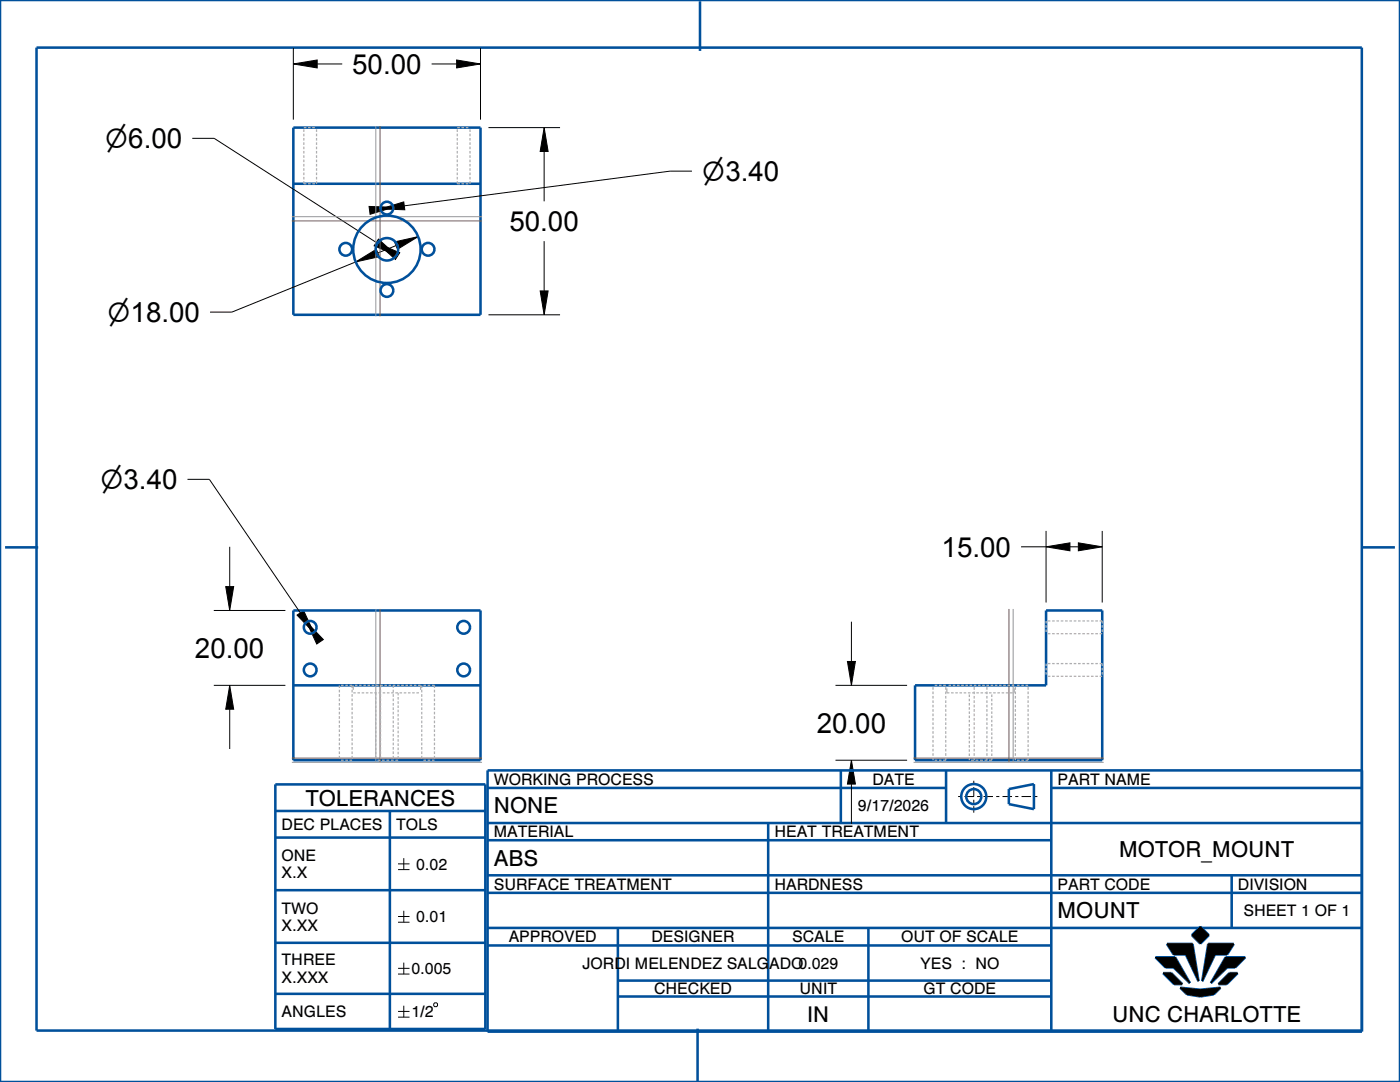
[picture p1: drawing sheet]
<svg xmlns="http://www.w3.org/2000/svg" width="279mm" height="216mm" viewBox="0 0 279 216" stroke-linecap="round" stroke-linejoin="round" font-family="sans-serif">
<g fill="#000">
<path d="M58.5 12.8l4.8-.8v1.6zM91.1 12l4.8 .8-4.8 .8zM108.6 25.5l.8 4.7h-1.6zM71 52.3l4.1-2.6 .6 1.5zM75.3 48.5l4.5 1.9-.9 1.4zM76 41.7l4.6-1.4 .2 1.6zM73.7 41.2l4.8 .2-4.6 1.4zM75.5 47.7l3.6 3.3-4.4-2zM78.7 48.3l4.8-1.1-4.2 2.5zM107.8 58.1h1.6l-.8 4.7zM208.8 109.1l4.7-.8v1.6zM215.2 108.3l4.8 .8-4.8 .8z"/>
<path d="M45.8 136.8l.8 4.7h-1.6zM45 117h1.6l-.8 4.8zM61.2 124.1l3.3 3.5-1.3 .9zM59.3 122.7l1.3-.9 2 4.4zM169.1 132h1.6l-.8 4.8zM169.9 151.7l.8 4.8h-1.6zM230.6 191h3.9l3 5.2-3.3-3.2h-1.6zM232.9 188.3h5.1l1.2 7.5-2.5-5.4h-2.5zM232.1 194.2h1.7l2.1 2.2h-1.6zM235.6 197.1l4 .4 4-.4-1.4 1.3-2.6 .4-2.7-.4zM237.9 186.6l1.7-1.7 1.6 1.7-1.6 1.7zM243.2 196.4l2.2-2.2h1.6l-2.2 2.2z"/>
<path d="M241.1 188.3h5.1l-1.3 2.1h-2.4l-2.6 5.4zM244.6 191h3.9l-2 2h-1.6l-3.2 3.2z"/>
</g>
<g fill="none" stroke="#000" stroke-width=".2">
<path d="M58.5 12.8l4.8-.8v1.6zM58.5 9.6v14.3M63.3 12.8h5M86.1 12.8h5M91.1 12l4.8 .8-4.8 .8zM95.9 9.6v14.3M38.4 27.6h4.3l32.4 20.8M97.5 25.5h14.3M108.6 25.5l.8 4.7h-1.6zM108.6 30.2v10M138.1 34.1h-4.4l-53 7M71 52.3l4.1-2.6 .6 1.5z"/>
<path d="M71 52.3l-24.7 10h-4.4M73.7 41.2l4.8 .2-4.6 1.4zM75.3 48.5l4.5 1.9-.9 1.4zM75.5 47.7l3.6 3.3-4.4-2zM76 41.7l4.6-1.4 .2 1.6zM78.7 48.3l4.8-1.1-4.2 2.5zM79 49l-3.6 1.5M107.8 58.1h1.6l-.8 4.7zM108.6 48.1v10M97.5 62.8h14.3M37.4 95.6h4.4l18.1 26.7M45 117h1.6l-.8 4.8z"/>
<path d="M45.8 109.1v7.9M203.8 109.1h5M208.8 109.1l4.7-.8v1.6zM208.8 105.9v14.3M213.5 109.1h1.7M215.2 108.3l4.8 .8-4.8 .8zM220 105.9v14.3M42.7 136.8h14.3M42.7 121.8h14.3M45.8 136.8l.8 4.7h-1.6zM59.3 122.7l1.3-.9 2 4.4zM61.2 124.1l3.3 3.5-1.3 .9z"/>
<path d="M166.7 136.8h14.3M169.1 132h1.6l-.8 4.8zM169.9 124.1v7.9M45.8 141.5v8M166.7 151.7h14.3M169.9 151.7l.8 4.8h-1.6zM169.9 156.5v7.9M79.4 172.4h2.3M79.4 173.5h2.3M80.6 171.2v2.3M79.4 182.9h2.3M79.4 184h2.3"/>
<path d="M79.4 193.2h2.3M79.4 194.4h2.3M80.6 181.7v2.3M80.6 192.1v2.3M230.6 191h3.9l3 5.2-3.3-3.2h-1.6zM232.1 194.2h1.7l2.1 2.2h-1.6zM232.9 188.3h5.1l1.2 7.5-2.5-5.4h-2.5zM235.6 197.1l4 .4 4-.4-1.4 1.3-2.6 .4-2.7-.4zM237.9 186.6l1.7-1.7 1.6 1.7-1.6 1.7zM241.1 188.3h5.1l-1.3 2.1h-2.4l-2.6 5.4zM243.2 196.4l2.2-2.2h1.6l-2.2 2.2zM244.6 191h3.9l-2 2h-1.6l-3.2 3.2z"/>
<path d="M79.4 201.8h2.3M79.4 203h2.3M80.6 200.7v2.3M86.7 200.1h.4l.2 .2v.4l-.2 .2h-.4l-.1-.2v-.4z"/>
</g>
<g fill="none" stroke="#00509b" stroke-width=".51">
<path d="M0 0h279.4v215.9h-279.4zM7.3 9.5h264.5v196.1h-264.5zM139.7 .3v9.9M58.5 25.5h37.4v37.3h-37.4zM58.5 36.7h37.4M1 109.2h6.6M271.8 109.2h6.6M58.5 121.8h37.4v29.9h-37.4zM58.5 136.8h37.4M182.6 136.8h26.2v-15h11.2v29.9h-37.4zM54.9 156.5h42v48.8h-42zM97.3 153.7h174.5v52.2h-174.5z"/>
<path d="M97.3 157.2h91.5M167.8 153.7v10.5M188.8 153.7v10.5M201.3 157.5l5-1v5l-5-1zM209.8 157.2h62M209.8 153.7v52.2M54.9 161.8h42M54.9 167.1h42M54.9 177.6h42M77.8 161.8v43.5M97.3 164.2h174.5M97.3 167.7h112.5"/>
<path d="M97.3 174.7h174.5M97.3 178.2h174.5M153.3 164.2v41.7M245.8 174.7v10.5M54.9 188.1h42M54.9 198.3h42M97.3 185.2h174.5M97.3 188.7h112.5M123.3 195.7h86.5M123.3 198.8h86.5M123.3 185.2v20.7M173.3 185.2v20.7"/>
<path d="M230.6 191h3.9l3 5.2-3.3-3.2h-1.6zM232.1 194.2h1.7l2.1 2.2h-1.6zM232.9 188.3h5.1l1.2 7.5-2.5-5.4h-2.5zM235.6 197.1l4 .4 4-.4-1.4 1.3-2.6 .4-2.7-.4zM237.9 186.6l1.7-1.7 1.6 1.7-1.6 1.7zM241.1 188.3h5.1l-1.3 2.1h-2.4l-2.6 5.4zM243.2 196.4l2.2-2.2h1.6l-2.2 2.2zM244.6 191h3.9l-2 2h-1.6l-3.2 3.2zM139.2 205.3v10.6"/>
<circle cx="69" cy="49.7" r="1.27"/>
<circle cx="77.2" cy="49.7" r="6.7"/>
<circle cx="77.2" cy="49.7" r="2.24"/>
<circle cx="77.2" cy="58" r="1.27"/>
<circle cx="77.2" cy="41.5" r="1.27"/>
<circle cx="85.4" cy="49.7" r="1.27"/>
<circle cx="61.9" cy="133.7" r="1.27"/>
<circle cx="61.9" cy="125.2" r="1.27"/>
<circle cx="92.5" cy="133.7" r="1.27"/>
<circle cx="92.5" cy="125.2" r="1.27"/>
<circle cx="194.3" cy="159" r="2.5"/>
<circle cx="194.3" cy="159" r="1.5"/>
</g>
<path d="M191.2 158.9h16.2M194.3 155.8v6.4" fill="none" stroke="#000" stroke-width=".2" stroke-dasharray=".6 .6 1.9 .6" stroke-linecap="butt"/>
<path d="M75 25.2v37.9M58.2 43.2h38M75 121.5v30.5M202.2 121.5v30.5M58.2 152.1h38M182.3 152.1h38" fill="none" stroke="#9196a0" stroke-width=".2"/>
<path d="M75.8 25.2v37.9M58.2 44.1h38M75.8 121.5v30.5M201.4 121.5v30.5M58.2 151.3h38M182.3 151.3h38" fill="none" stroke="#785055" stroke-width=".2"/>
<g fill="none" stroke="#afafb4" stroke-width=".25">
<path d="M60.6 25.5h.1M60.6 25.8v.5M60.6 26.7v.5M60.6 27.5v.5M60.6 28.4v.5M60.6 29.3v.5M60.6 30.1v.5M60.6 31v.5M60.6 31.8v.6M60.6 32.7v.5M60.6 33.6v.5M60.6 34.4v.5"/>
<path d="M60.6 35.3v.5M60.6 36.2v.5h.5M60.6 25.5h.5M61.5 36.7h.5M61.5 25.5h.5M62.3 36.7h.5M62.3 25.5h.5M63.2 25.5h.1M63.2 25.8v.5M63.2 26.7v.5M63.2 27.5v.5M63.2 28.4v.5"/>
<path d="M63.2 29.3v.5M63.2 30.1v.5M63.2 31v.5M63.2 31.8v.6M63.2 32.7v.5M63.2 33.6v.5M63.2 34.4v.5M63.2 35.3v.5M63.2 36.2v.5M91.3 36.2v.5h.5M91.3 25.5h.1M91.3 25.8v.5"/>
<path d="M91.3 26.7v.5M91.3 27.5v.5M91.3 28.4v.5M91.3 29.3v.5M91.3 30.1v.5M91.3 31v.5M91.3 31.8v.6M91.3 32.7v.5M91.3 33.6v.5M91.3 34.4v.5M91.3 35.3v.5M91.3 25.5h.5"/>
<path d="M92.1 36.7h.5M92.1 25.5h.5M93 36.7h.5M93 25.5h.5M93.8 25.5h.1M93.8 25.8v.5M93.8 26.7v.5M93.8 27.5v.5M93.8 28.4v.5M93.8 29.3v.5M93.8 30.1v.5M93.8 31v.5"/>
<path d="M93.8 31.8v.6M93.8 32.7v.5M93.8 33.6v.5M93.8 34.4v.5M93.8 35.3v.5M93.8 36.2v.5M67.7 136.8v.5M67.7 137.6v.6M67.7 138.5v.5M67.7 139.4v.5M68.1 136.8h.5M68.9 136.8h.5"/>
<path d="M69.8 136.8h.5v.5M70.3 137.6v.6M70.3 138.5v.5M70.3 139.4v.5M70.5 136.8v.8M70.5 138.2h.5M70.8 136.8h.5M71.3 138.2h.5M71.7 136.8h.5M72.2 138.2h.5M72.5 136.8h.5M73 138.2h.5"/>
<path d="M73.4 136.8h.5M73.9 138.2h.5M74.2 136.8h.5M74.7 138.2h.5M75 138.2v.6M75 139.1v.5M75 139.9v.5M75 136.8h.5M75.5 138.2h.5M75.9 136.8h.5M75.9 136.8v.5M75.9 137.6v.6"/>
<path d="M75.9 138.5v.5M75.9 139.4v.5M76.4 138.2h.5M76.7 136.8h.5M77.2 138.2h.5M77.6 136.8h.5M78.1 138.2h.5M78.4 136.8h.5M78.5 136.8v.5M78.5 137.6v.6M78.5 138.5v.5M78.5 139.4v.5"/>
<path d="M78.9 138.2h.5M79.2 136.8h.5M79.5 138.2v.6M79.5 139.1v.5M79.5 139.9v.5M79.7 138.2h.5M80.1 136.8h.5M80.6 138.2h.5M80.9 136.8h.5M81.4 138.2h.5M81.8 136.8h.5M82.3 138.2h.5"/>
<path d="M82.6 136.8h.5M83.1 138.2h.5M83.4 136.8h.5v.8M84.2 136.8h.1M84.2 136.8v.5M84.2 137.6v.6M84.2 138.5v.5M84.2 139.4v.5M84.5 136.8h.5M85.4 136.8h.5M86.2 136.8h.5v.5M86.7 137.6v.6"/>
<path d="M86.7 138.5v.5M86.7 139.4v.5M186.2 137.1v.5M186.2 138v.5M186.2 138.9v.5M186.2 139.7v.6M186.5 136.8h.6M187.4 136.8h.5M188.2 136.8h.5M188.7 137.1v.5M188.7 138v.5M188.7 138.9v.5"/>
<path d="M188.7 139.7v.6M189 137.4v.8h.5M189 136.8h.1M189.3 136.8h.5M189.8 138.2h.5M190.1 136.8h.5M190.6 138.2h.6M191 136.8h.5M191.5 138.2h.5M191.8 136.8h.5M192.3 138.2h.5M192.7 136.8h.5"/>
<path d="M193.2 138.2h.5M193.5 138.6v.5M193.5 139.4v.5M193.5 136.8h.5M194 138.2h.5M194.3 136.8h.6M194.4 137.1v.5M194.4 138v.5M194.4 138.9v.5M194.4 139.7v.6M194.9 138.2h.5M195.2 136.8h.5"/>
<path d="M195.7 138.2h.5M196 136.8h.5M196.5 138.2h.5M196.9 136.8h.5M197 137.1v.5M197 138v.5M197 138.9v.5M197 139.7v.6M197.4 138.2h.5M197.7 136.8h.5M197.9 138.6v.5M197.9 139.4v.5"/>
<path d="M198.2 138.2h.5M198.5 136.8h.6M199.1 138.2h.5M199.4 136.8h.5M199.9 138.2h.5M200.2 136.8h.5M200.7 138.2h.5M201.1 136.8h.5M201.6 138.2h.5M201.9 136.8h.5M202.4 138.2h.1M202.4 137.4v.8"/>
<path d="M202.6 137.1v.5M202.6 138v.5M202.6 138.9v.5M202.6 139.7v.6M203 136.8h.5M203.8 136.8h.5M204.7 136.8h.5M205.2 137.1v.5M205.2 138v.5M205.2 138.9v.5M205.2 139.7v.6M208.8 135h.1"/>
<path d="M208.8 132.4h.1M208.8 123.9v.5M208.8 124.8v.5M208.8 125.6v.5M208.8 132.4v.5M208.8 133.3v.5M208.8 134.1v.5M208.8 126.4h.1M208.8 123.9h.1M209.1 135h.5M209.1 132.4h.5M209.1 126.4h.5"/>
<path d="M209.1 123.9h.5M210 135h.5M210 132.4h.5M210 126.4h.5M210 123.9h.5M210.8 135h.6M210.8 132.4h.6M210.8 126.4h.6M210.8 123.9h.6M211.7 135h.5M211.7 132.4h.5M211.7 126.4h.5"/>
<path d="M211.7 123.9h.5M212.6 135h.5M212.6 132.4h.5M212.6 126.4h.5M212.6 123.9h.5M213.4 135h.5M213.4 132.4h.5M213.4 126.4h.5M213.4 123.9h.5M214.3 135h.5M214.3 132.4h.5M214.3 126.4h.5"/>
<path d="M214.3 123.9h.5M215.1 135h.6M215.1 132.4h.6M215.1 126.4h.6M215.1 123.9h.6M216 135h.5M216 132.4h.5M216 126.4h.5M216 123.9h.5M216.9 135h.5M216.9 132.4h.5M216.9 126.4h.5"/>
<path d="M216.9 123.9h.5M217.7 135h.5M217.7 132.4h.5M217.7 126.4h.5M217.7 123.9h.5M218.6 135h.5M218.6 132.4h.5M218.6 126.4h.5M218.6 123.9h.5M219.5 135h.5M219.5 132.4h.5v.5M219.5 126.4h.5"/>
<path d="M219.5 123.9h.5v.5M220 124.8v.5M220 125.6v.5M220 133.3v.5M220 134.1v.5M67.7 140.3v.5M67.7 141.1v.6M67.7 142v.6M67.7 142.9v.5M67.7 143.8v.5M67.7 144.7v.5M67.7 145.5v.6"/>
<path d="M67.7 146.4v.5M67.7 147.3v.5M67.7 148.2v.5M67.7 149.1v.5M67.7 149.9v.6M67.7 150.8v.5M68.1 151.7h.5M68.9 151.7h.5M69.8 151.7h.5M70.3 140.3v.5M70.3 141.1v.6M70.3 142v.6"/>
<path d="M70.3 142.9v.5M70.3 143.8v.5M70.3 144.7v.5M70.3 145.5v.6M70.3 146.4v.5M70.3 147.3v.5M70.3 148.2v.5M70.3 149.1v.5M70.3 149.9v.6M70.3 150.8v.5M75 140.8v.5M75 141.6v.5"/>
<path d="M75 142.4v.6M75 143.3v.5M75 144.1v.5M75 145v.5M75 145.8v.5M75 146.7v.5M75 147.5v.5M75 148.3v.5M75 149.2v.5M75 150v.5M75 150.9v.5M75.3 151.7h.6"/>
<path d="M75.9 140.3v.5M75.9 141.1v.6M75.9 142v.6M75.9 142.9v.5M75.9 143.8v.5M75.9 144.7v.5M75.9 145.5v.6M75.9 146.4v.5M75.9 147.3v.5M75.9 148.2v.5M75.9 149.1v.5M75.9 149.9v.6"/>
<path d="M75.9 150.8v.5M76.2 151.7h.6M77.1 151.7h.6M78 151.7h.6M78.5 140.3v.5M78.5 141.1v.6M78.5 142v.6M78.5 142.9v.5M78.5 143.8v.5M78.5 144.7v.5M78.5 145.5v.6M78.5 146.4v.5"/>
<path d="M78.5 147.3v.5M78.5 148.2v.5M78.5 149.1v.5M78.5 149.9v.6M78.5 150.8v.5M78.9 151.7h.6M79.5 140.8v.5M79.5 141.6v.5M79.5 142.4v.6M79.5 143.3v.5M79.5 144.1v.5M79.5 145v.5"/>
<path d="M79.5 145.8v.5M79.5 146.7v.5M79.5 147.5v.5M79.5 148.3v.5M79.5 149.2v.5M79.5 150v.5M79.5 150.9v.5M84.2 151.7h.1M84.2 140.3v.5M84.2 141.1v.6M84.2 142v.6M84.2 142.9v.5"/>
<path d="M84.2 143.8v.5M84.2 144.7v.5M84.2 145.5v.6M84.2 146.4v.5M84.2 147.3v.5M84.2 148.2v.5M84.2 149.1v.5M84.2 149.9v.6M84.2 150.8v.5M84.5 151.7h.5M85.4 151.7h.5M86.2 151.7h.5"/>
<path d="M86.7 140.3v.5M86.7 141.1v.6M86.7 142v.6M86.7 142.9v.5M86.7 143.8v.5M86.7 144.7v.5M86.7 145.5v.6M86.7 146.4v.5M86.7 147.3v.5M86.7 148.2v.5M86.7 149.1v.5M86.7 149.9v.6"/>
<path d="M86.7 150.8v.5M186.2 140.6v.5M186.2 141.5v.5M186.2 142.4v.5M186.2 143.3v.5M186.2 144.1v.6M186.2 145v.5M186.2 145.9v.5M186.2 146.8v.5M186.2 147.7v.5M186.2 148.5v.6M186.2 149.4v.5"/>
<path d="M186.2 150.3v.5M186.2 151.2v.5M186.5 151.7h.6M187.4 151.7h.5M188.7 151.2v.5h-.5M188.7 140.6v.5M188.7 141.5v.5M188.7 142.4v.5M188.7 143.3v.5M188.7 144.1v.6M188.7 145v.5M188.7 145.9v.5"/>
<path d="M188.7 146.8v.5M188.7 147.7v.5M188.7 148.5v.6M188.7 149.4v.5M188.7 150.3v.5M193.5 151.7h.1M193.5 140.3v.5M193.5 141.1v.5M193.5 141.9v.5M193.5 142.8v.5M193.5 143.6v.5M193.5 144.5v.5"/>
<path d="M193.5 145.3v.5M193.5 146.1v.6M193.5 147v.5M193.5 147.8v.5M193.5 148.7v.5M193.5 149.5v.5M193.5 150.3v.6M193.5 151.2v.5M193.8 151.7h.5M194.4 140.6v.5M194.4 141.5v.5M194.4 142.4v.5"/>
<path d="M194.4 143.3v.5M194.4 144.1v.6M194.4 145v.5M194.4 145.9v.5M194.4 146.8v.5M194.4 147.7v.5M194.4 148.5v.6M194.4 149.4v.5M194.4 150.3v.5M194.4 151.2v.5M194.7 151.7h.5M195.6 151.7h.5"/>
<path d="M196.5 151.7h.5M197 140.6v.5M197 141.5v.5M197 142.4v.5M197 143.3v.5M197 144.1v.6M197 145v.5M197 145.9v.5M197 146.8v.5M197 147.7v.5M197 148.5v.6M197 149.4v.5"/>
<path d="M197 150.3v.5M197 151.2v.5M197.9 151.2v.5h-.5M197.9 140.3v.5M197.9 141.1v.5M197.9 141.9v.5M197.9 142.8v.5M197.9 143.6v.5M197.9 144.5v.5M197.9 145.3v.5M197.9 146.1v.6M197.9 147v.5"/>
<path d="M197.9 147.8v.5M197.9 148.7v.5M197.9 149.5v.5M197.9 150.3v.6M202.6 140.6v.5M202.6 141.5v.5M202.6 142.4v.5M202.6 143.3v.5M202.6 144.1v.6M202.6 145v.5M202.6 145.9v.5M202.6 146.8v.5"/>
<path d="M202.6 147.7v.5M202.6 148.5v.6M202.6 149.4v.5M202.6 150.3v.5M202.6 151.2v.5M203 151.7h.5M203.8 151.7h.5M205.2 151.2v.5h-.5M205.2 140.6v.5M205.2 141.5v.5M205.2 142.4v.5M205.2 143.3v.5"/>
<path d="M205.2 144.1v.6M205.2 145v.5M205.2 145.9v.5M205.2 146.8v.5M205.2 147.7v.5M205.2 148.5v.6M205.2 149.4v.5M205.2 150.3v.5"/>
</g>
<g font-size="5.5">
<text x="70.3" y="14.7">50.00</text>
<text x="20.9" y="29.6">⌀6.00</text>
<text x="140.1" y="36.1">⌀3.40</text>
<text x="101.7" y="46.1">50.00</text>
<text x="21.4" y="64.3">⌀18.00</text>
<text x="20" y="97.6">⌀3.40</text>
<text x="187.9" y="111.1">15.00</text>
<text x="38.9" y="131.3">20.00</text>
<text x="163" y="146.2">20.00</text>
</g>
<g font-size="4.4">
<text x="60.9" y="160.8">TOLERANCES</text>
<text x="98.6" y="162.3">NONE</text>
<text x="98.6" y="172.7">ABS</text>
<text x="223.3" y="171">MOTOR_MOUNT</text>
<text x="211.1" y="183.2">MOUNT</text>
<text x="221.9" y="203.9">UNC CHARLOTTE</text>
</g>
<text font-size="4.3" x="161.1" y="203.9">IN</text>
<g font-size="3.2">
<text x="98.6" y="156.6">WORKING PROCESS</text>
<text x="171.2" y="161.9">9/17/2026</text>
<text x="174.1" y="156.6">DATE</text>
<text x="211.1" y="156.6">PART NAME</text>
<text x="56.2" y="165.6">DEC PLACES</text>
<text x="79.1" y="165.6">TOLS</text>
<text x="98.6" y="167.1">MATERIAL</text>
<text x="154.6" y="167.1">HEAT TREATMENT</text>
<text x="56.2" y="171.8">ONE</text>
<text x="83" y="173.5">0.02</text>
<text x="56.2" y="175.2">X.X</text>
<text x="98.6" y="177.5">SURFACE TREATMENT</text>
<text x="154.6" y="177.5">HARDNESS</text>
<text x="211.1" y="177.5">PART CODE</text>
<text x="247.1" y="177.5">DIVISION</text>
<text x="56.2" y="182.3">TWO</text>
<text x="56.2" y="185.7">X.XX</text>
<text x="83" y="184">0.01</text>
<text x="248.2" y="182.8">SHEET 1 OF 1</text>
<text x="101.5" y="188">APPROVED</text>
<text x="130" y="188">DESIGNER</text>
<text x="158.1" y="188">SCALE</text>
<text x="179.9" y="188">OUT OF SCALE</text>
<text x="56.2" y="192.6">THREE</text>
<text x="56.2" y="196.1">X.XXX</text>
<text x="82.1" y="194.4">0.005</text>
<text x="116.2" y="193.3">JORDI MELENDEZ SALGADO0.029</text>
<text x="183.6" y="193.3">YES : NO</text>
<text x="56.2" y="203">ANGLES</text>
<text x="82.1" y="203">1/2</text>
<text x="130.6" y="198.4">CHECKED</text>
<text x="159.6" y="198.4">UNIT</text>
<text x="184.3" y="198.4">GT CODE</text>
</g>
</svg>
